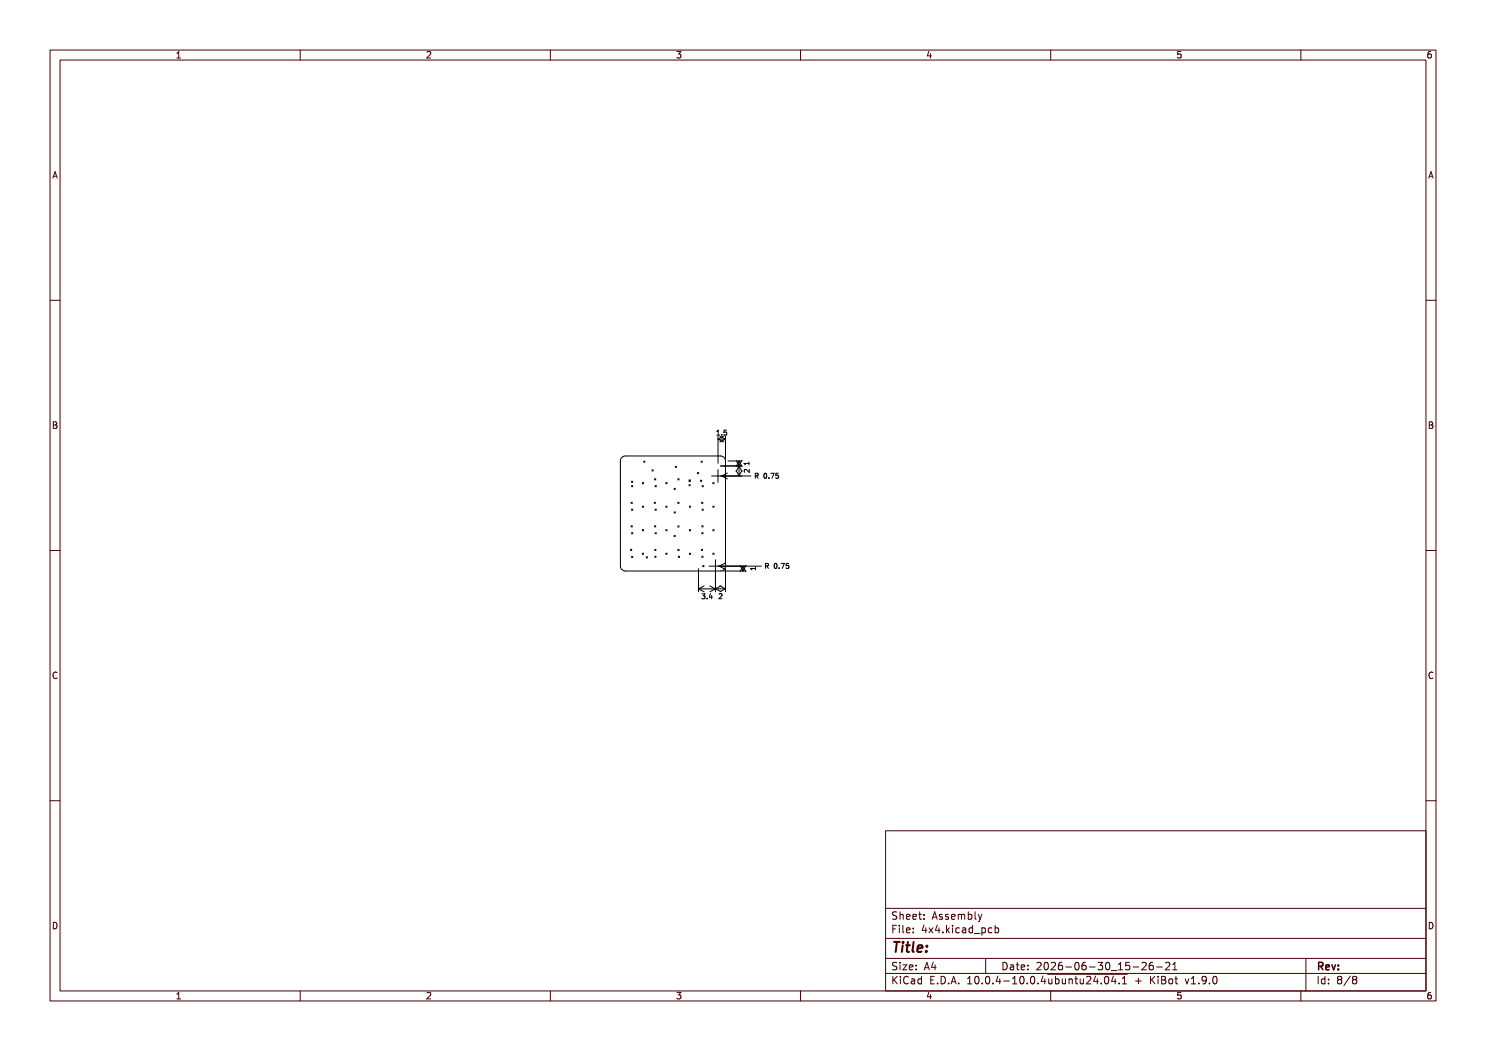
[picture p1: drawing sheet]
<svg xmlns="http://www.w3.org/2000/svg" width="297mm" height="210mm" viewBox="0 0 297 210" stroke-linecap="round" stroke-linejoin="round" font-family="sans-serif">
<g fill="none" stroke="#000" stroke-width=".2">
<path d="M124.3 91.4l.7-.3h19a1 1 0 0 1 1 1v21a1 1 0 0 1-1 1h-19a1 1 0 0 1-1-1v-21zM126.2 96.2l.3 .2M126.2 97l.3 .3M126.5 96.2l-.3 .2M126.5 97l-.3 .3M128.4 96.4l.2 .3M128.6 96.4l-.2 .3M128.7 92.1l.2 .3M128.9 92.1l-.2 .3M130.3 93.9l.3 .2M130.6 93.9l-.3 .2M130.8 95.6l.3 .3"/>
<path d="M130.9 97l.3 .3M131.1 95.6l-.3 .3M131.2 97l-.3 .3M133.1 96.4l.2 .3M133.3 96.4l-.2 .3M134.7 97.6l.3 .2M135 93.2l.2 .2M135 97.6l-.3 .2M135.2 93.2l-.2 .2M135.5 95.6l.2 .3M135.7 95.6l-.2 .3M137.7 96.8l.3 .3"/>
<path d="M137.7 95.9l.3 .3M138 96.8l-.3 .3M138 95.9l-.3 .3M139.4 94.4l.2 .3M139.6 94.4l-.2 .3M140 95.9l.3 .3M140.1 92.1l.3 .3M140.3 95.9l-.3 .3M140.3 97l.3 .3M140.4 92.1l-.3 .3M140.6 97l-.3 .3M142.2 95.1h7.9"/>
<path d="M142.5 96.4l.2 .3M142.7 96.4l-.2 .3M143.3 86.9h.5M143.3 86.2l.2-.3v1M143.5 93.8v2.6M143.5 87.2v5.4M143.5 87.8h1.5M143.5 87.8l1.1 .5M143.9 87.2l1.1 .6M144 93.1h4.3M144.3 86.9h.1M144.6 87.2l-1.1 .6"/>
<path d="M145 87.2v4.4M145 87.8l-1.1 .5M145.2 85.9h-.5v.5h.5v.5h-.5M145.4 94.5l-1.2 .6 1.2 .6M145.5 92.1h2.8M147.1 92l1.2 2.2M147.1 94l.6 1.1M147.7 92.1v3M147.7 92.1l.6 1.1M147.7 92.1l-.6 1.1M148.3 92l-1.2 2.2M148.3 94l-.6 1.1"/>
<path d="M149.7 92.3v.6M149.7 92.6h-1l.3 .3M149.7 93.8v.6l-.7-.6-.3 .2 .1 .4M151 95.1l.4-.1 .1-.3-.5-.1v1M151.2 95.1l.3 .5M152.8 94.6h.1a.49 .49 0 0 1 .4 .5 .49 .49 0 0 1-.5 .4l-.1-.3zM153.7 95.5v.1M154.1 94.6h.6l-.4 1M155.6 94.6h-.5v.4h.4l.1 .5h-.5M126 109.7l.3 .3M126.1 100.3l.3 .3M126.1 105l.3 .3"/>
<path d="M126.2 111.2l.3 .2M126.2 106.4l.3 .3M126.2 101.7l.3 .3M126.3 109.7l-.3 .3M126.4 105l-.3 .3M126.4 100.3l-.3 .3M126.5 111.2l-.3 .2M126.5 106.4l-.3 .3M126.5 101.7l-.3 .3M128.4 101.1l.2 .3M128.4 105.8l.2 .3M128.4 110.5l.2 .3"/>
<path d="M128.6 110.5l-.2 .3M128.6 105.8l-.2 .3M128.6 101.1l-.2 .3M129.1 111.2l.3 .3M129.4 111.2l-.3 .3M130.7 100.3l.3 .3M130.8 105l.3 .3M130.8 109.8l.3 .2M130.9 111.1l.2 .3M130.9 106.4l.3 .3M130.9 101.7l.3 .3M131 100.3l-.3 .3"/>
<path d="M131.1 105l-.3 .3M131.1 109.8l-.3 .2M131.1 111.1l-.2 .3M131.2 106.4l-.3 .3M131.2 101.7l-.3 .3M133.1 105.8l.2 .3M133.1 110.5l.2 .3M133.1 101.1l.2 .3M133.3 105.8l-.2 .3M133.3 110.5l-.2 .3M133.3 101.1l-.2 .3M134.7 107l.3 .2"/>
<path d="M134.7 102.3l.3 .2M135 107l-.3 .2M135 102.3l-.3 .2M135.5 109.8l.2 .2M135.5 105.1l.2 .2M135.5 100.3l.2 .3M135.6 111.1l.2 .3M135.7 109.8l-.2 .2M135.7 105.1l-.2 .2M135.7 100.3l-.2 .3M135.8 111.1l-.2 .3M137.8 105.8l.2 .3"/>
<path d="M137.8 110.5l.2 .3M137.8 101.1l.2 .3M138 101.1l-.2 .3M138 110.5l-.2 .3M138 105.8l-.2 .3M139.6 113.6v4.7M139.6 117.7l1.1 .6M140.2 109.7l.2 .3M140.2 100.3l.3 .3M140.3 111.1l.2 .3M140.3 106.4l.2 .3M140.3 105l.2 .3"/>
<path d="M140.3 118.7h.6l-.3 .3 .3 .1v.5h-.6M140.3 101.7l.3 .3M140.4 109.7l-.2 .3M140.5 113l.2 .3M140.5 100.3l-.3 .3M140.5 111.1l-.2 .3M140.5 106.4l-.2 .3M140.5 105l-.2 .3M140.6 101.7l-.3 .3M140.7 113l-.2 .3M140.7 117.1l-1.1 .6M141.3 119.6v.1"/>
<path d="M141.7 113.1h10.5M141.9 117.1l2.2 1.1M142 118.6l-.2 .7h.6M142.2 119v.7M142.5 110.5l.2 .3M142.5 105.8l.2 .3M142.5 101.1l.2 .3M142.7 110.5l-.2 .3M142.7 105.8l-.2 .3M142.7 101.1l-.2 .3M143 111.9v6.4M143.7 118.7l.4-.1 .2 .3-.6 .7h.6"/>
<path d="M143.9 117.1l1.1 .5M144.1 117.1l-2.2 1.2M144.5 114.1h4.6M144.9 112.5l-1.2 .6 1.2 .6M145 113.6v4.6M145 117.6l-5.4 .1M145 117.6l-1.1 .6M147.9 113l.6 1.1M148.5 113.1v1M148.5 113.1l.6 1.2M148.5 113.1l-.6 1.2M149.1 113l-.6 1.1"/>
<path d="M151 113.6h-1l.3 .3M151 113.3v.6M153 113.1h.5v-.4l-.5-.1v1M153.3 113.1l.3 .5M154.8 112.7l.2-.1a.49 .49 0 0 1 .3 .5 .49 .49 0 0 1-.4 .4l-.2-.3zM155.7 113.5v.1M156.1 112.6h.7l-.5 1M157.6 112.6h-.4l-.1 .5 .5-.1v.5h-.5"/>
</g>
<g fill="none" stroke="#480000" stroke-width=".2">
<path d="M10 10h277v190h-277zM12 12h273v186h-273zM35.3 11.6h.8M35.3 10.7l.4-.4v1.3M60 10v2M85.3 10.4l.5-.1 .3 .4-.8 .9h.8M110 10v2M135.3 10.3h.8l-.4 .5 .3 .1v.6l-.2 .1-.5-.1M160 10v2M185.7 10.2l-.4 1h.9M186 10.7v.9M210 10v2"/>
<path d="M236 10.3h-.6l-.1 .6 .2-.1 .5 .1 .1 .1-.1 .5-.2 .1-.5-.1M260 10v2M286 10.3l-.4 .1-.2 .2-.1 .7 .3 .3 .4-.1 .1-.5-.1-.1-.4-.1-.3 .2M10.6 35.6l.4-1.3 .4 1.3M10.7 35.2h.6M285.6 35.6l.4-1.3 .4 1.3M285.7 35.2h.6M10 60h2M285 60h2M10.7 84.3h.4l.2 .2-.2 .4 .2 .1 .1 .3-.2 .3h-.5zM10.7 84.9h.4M285.7 84.3h.4l.2 .2-.2 .4 .2 .1 .1 .3-.2 .3h-.5z"/>
<path d="M285.7 84.9h.4M10 110h2M285 110h2M11.4 134.4a.62 .62 0 0 0-.9 .5 .62 .62 0 0 0 .7 .7l.2-.1M286.4 134.4a.62 .62 0 0 0-.9 .5 .62 .62 0 0 0 .7 .7l.2-.1M10 160h2M285 160h2M177 166h108v32h-108zM10.7 184.3a.66 .66 0 0 1 .7 .6 .66 .66 0 0 1-.7 .7zM35.3 198.7l.4-.4v1.3M35.3 199.6h.8M60 198v2"/>
<path d="M85.3 198.4l.5-.1 .3 .4-.8 .9h.8M110 198v2M135.3 198.3h.8l-.4 .5 .3 .1v.6l-.2 .1-.5-.1M160 198v2M177 194.5h108M177 191.5h108M177 187.5h108M177 181.5h108M178.5 195.1v1.5M178.5 185.6h.5M178.7 195.7l.6 .9M179.2 184.9h-.7v1.5"/>
<path d="M179.2 192.4l-.5-.1-.2 .1v.5l.6 .3 .1 .3-.2 .3-.6-.1M179.2 182.3l-.5-.1-.2 .1v.5l.6 .3 .1 .3-.2 .3-.6-.1M179.3 195.1l-.8 .9M179.7 184.9v.1M179.7 185.4v1M179.9 182.2v1.5M179.9 192.3v.1M179.9 192.8v1M179.9 182.8l.2-.1 .4 .1v.9M180 195.1v.1M180 195.6v1M180.5 192.8h.7l-.7 1h.7"/>
<path d="M180.5 184.9v1.3l.2 .2M181.2 185.9l.7-.2-.1-.2-.4-.1-.2 .2v.7h.6M181.2 183.2l.7-.1-.1-.3-.4-.1-.2 .2v.7h.6M181.5 195.2a.71 .71 0 0 0-1 .5 .71 .71 0 0 0 .7 .9l.3-.1M181.7 193.3l.8-.1-.1-.3-.4-.1-.3 .2 .1 .7h.6M182.2 195.7h.5l.1 .9M182.5 183.2l.7-.1-.1-.3-.4-.1-.2 .2v.7h.6M182.5 186.3v.1M182.5 185.5v.1M182.8 196h-.5l-.2 .2 .2 .4 .5-.1M183.1 193.7v.1M183.1 192.9v.1"/>
<path d="M183.6 182.7h.6M183.8 182.2v1.3l.4 .2M184.2 195.7l-.5-.1-.2 .3 .1 .6h.6M184.2 195.1v1.5M184.7 184.8l-.4 1.1h.9M184.7 183.6v.1M184.7 182.8v.1M184.7 193.8l.5-1.5 .5 1.5M184.9 193.4h.7M185 185.4v1M185.7 198.2l-.4 1h.9M185.7 185.4l.8 1"/>
<path d="M186 198.7v.9M186 195.8h.5M186.3 183.7l.5-1.5 .5 1.5M186.5 185.4l-.8 1M186.5 183.3h.7M186.5 192.2l-.3 1.1h.9M186.7 195.1h-.7v1.5h.7M186.9 192.8v1M187.3 184.8l-.3 1.1h.9M187.4 196.5v.1M187.7 185.4v1M188.1 195.1a.76 .76 0 0 1 .9 .7 .76 .76 0 0 1-.9 .8z"/>
<path d="M188.3 182.8l-.3-.1-.3 .2 .1 .2 .5 .2v.3h-.6M188.5 186.3v.1M189.2 184.9v1.5M189.3 185.8l.4 .6M189.5 182.8l-.3-.1-.2 .2v.2l.5 .2v.3h-.5M189.6 196.5v.1M189.7 185.4l-.5 .6M190.1 196.6l.5-1.5 .5 1.5M190.2 183.2l.7-.1-.1-.3-.4-.1-.2 .2v.7h.6M190.2 196.2h.8M190.4 184.9v.1M190.4 185.4v1"/>
<path d="M191.5 182.8l.5-.1 .2 .2M191.5 182.7v1M191.6 196.5v.1M191.7 185.5l-.4-.1-.3 .3 .2 .6h.5M192.2 182.9l.2-.2 .3 .1 .1 .9M192.2 182.9v.8M192.4 185.5h.6v.9M193 185.7l-.5 .1-.2 .2 .2 .4 .5-.1M193.4 196.6h.8M193.4 195.5l.4-.4v1.5M193.5 182.8l.5-.1 .2 .3-.1 .6h-.6M193.5 182.2v1.5"/>
<path d="M194.4 185.5l-.4-.1-.3 .3 .1 .6h.6M194.4 184.9v1.5M194.7 186.5h1.2M194.9 182.2v1.3l.2 .2M195 195.2l.2-.1a.8 .8 0 0 1 .5 .7 .8 .8 0 0 1-.5 .8l-.2-.1-.2-.5zM195.5 182.7l.4 1M195.9 183.7l-.4 .5M196.2 185.5l.5-.1 .3 .3-.2 .6h-.6M196.2 185.4v1.5M196.2 182.7l-.3 1M196.3 196.5v.1M197 191.5v3"/>
<path d="M197.1 195.2l.2-.1a.8 .8 0 0 1 .5 .7 .8 .8 0 0 1-.5 .8l-.2-.1-.1-.5zM198.2 185.5l-.4-.1-.3 .3 .2 .6h.5M198.5 196.5v.1M198.9 185.5l.4-.1 .3 .3-.1 .6h-.6M198.9 184.9v1.5M199.5 195l-.4 1.1h.9M199.8 195.6v1M200.5 192.3a.76 .76 0 0 1 .8 .7 .76 .76 0 0 1-.8 .8zM200.6 196h1.1M202 192.9h.5l.1 .9M202.4 196.6h.8M202.4 195.5l.4-.4v1.5"/>
<path d="M202.6 193.2h-.5l-.2 .2 .2 .4 .5-.1M203.1 192.8h.6M203.3 192.3v1.3l.4 .2M204 195.2l.2-.1a.8 .8 0 0 1 .5 .7 .8 .8 0 0 1-.5 .8l-.2-.1-.2-.5zM204.1 193.3l.7-.1-.1-.3-.4-.1-.2 .2 .1 .7h.5M205.3 196.5v.1M205.5 193.7v.1M205.5 192.9v.1M206.1 195.2l.2-.1a.8 .8 0 0 1 .5 .7 .8 .8 0 0 1-.5 .8l-.2-.1-.1-.5zM207.2 192.4l.6-.1 .3 .4-.9 1.1h.9M207.5 196.5v.1M208.5 195l-.4 1.1h.9"/>
<path d="M208.8 195.6v1M208.9 192.4l.1-.1a.8 .8 0 0 1 .5 .7 .8 .8 0 0 1-.5 .8 1 1 0 0 1-.1-1.4zM209.4 194.7h15.9M209.6 195.6l.1 .9 .3 .1 .2-.1M210 198v2M210.1 192.4l.6-.1 .3 .4-1 1.1h1M210.2 195.6v1M211 195.1v1.5M211 195.7l.4-.1 .3 .3-.2 .6h-.5M212.2 192.3l-.4 .1a1.01 1.01 0 0 0 0 1.4l.5-.1 .1-.5-.3-.3h-.3l-.3 .3M212.3 195.6l.1 .9 .3 .1 .3-.1M213 195.6v1"/>
<path d="M213 193.2h1.2M213.7 195.7l.2-.1 .3 .1 .1 .9M213.7 195.6v1M214.8 195.6h.6M215 192.4l.2-.1a.8 .8 0 0 1 .5 .7 .8 .8 0 0 1-.5 .8l-.2-.1-.2-.5zM215 195.1v1.3l.4 .2M215.9 195.6l.1 .9 .3 .1 .2-.1M216.5 195.6v1M217 192.3l-.5 .1a1.01 1.01 0 0 0 0 1.4l.5-.1 .1-.5-.3-.3h-.3l-.3 .3M217.2 195.2l.5-.1 .3 .4-.9 1.1h.9M217.7 193.2h1.2M219 195l-.4 1.1h.9"/>
<path d="M219.3 195.6v1M219.5 192.3h.9l-.5 .6 .4 .1v.7l-.2 .1-.6-.1M220.1 196.5v.1M221 195.2l.1-.1a.8 .8 0 0 1 .5 .7 .8 .8 0 0 1-.5 .8 1 1 0 0 1-.1-1.4zM221.1 192.4l.2-.1a.8 .8 0 0 1 .5 .7 .8 .8 0 0 1-.5 .8l-.2-.1-.1-.5zM222.1 193.9h1.1M222.5 195l-.3 1.1h.9M222.9 195.6v1M223.5 193.8h.9M223.5 192.7l.5-.4v1.5M223.7 196.5v.1M224.3 196.6h.9"/>
<path d="M224.3 195.5l.4-.4v1.5M225.7 192.3h-.7v.7l.2-.1h.5l.1 .3-.1 .5-.2 .1-.5-.1M226.5 193.2h1.1M227 196h1.1M227.5 195.4v1.2M228.2 192.4l.6-.1 .3 .4-.9 1.1h.9M230 195.1v1.5M230.2 195.7l.6 .9M230.4 192.3l-.4 .1a1.01 1.01 0 0 0 0 1.4l.5-.1v-.5l-.3-.3h-.2l-.3 .3M230.8 195.1l-.8 .9M231.2 193.2h1.1M231.5 195.1v.1"/>
<path d="M231.5 195.6v1M232.2 195.1l.7 .1 .1 .3-.3 .3a.4 .4 0 0 1 .3 .4 .4 .4 0 0 1-.3 .4h-.5zM232.2 195.8h.5M233 192.4l.5-.1 .3 .4-.9 1.1h.9M233.7 195.7l.4-.1 .3 .3v.4l-.3 .3-.4-.1-.1-.2zM234.4 193.8h.8M234.4 192.7l.4-.4v1.5M234.8 195.6h.6M235 195.1v1.3l.4 .2M236 198.3h-.6l-.1 .6 .2-.1 .5 .1 .1 .1-.1 .5-.2 .1-.5-.1M236.9 195.6l.3 1 .4-1M238.1 196.6h.9"/>
<path d="M238.1 195.5l.4-.4v1.5M239.6 196.5v.1M241.1 195.7l-.3 .3h-.3l-.3-.3 .2-.5 .4-.1 .2 .1a.99 .99 0 0 1-.3 1.4h-.3M241.7 196.5v.1M242.5 195.2l.2-.1a.8 .8 0 0 1 .6 .7 .8 .8 0 0 1-.6 .8l-.2-.1-.1-.5zM260 198v2M261 191.5v6.5M263.5 195.1v1.5M264.8 195.7l-.4-.1-.3 .3 .1 .6h.6M264.8 195.1v1.5M265.5 196.5v.1M265.5 195.7v.1"/>
<path d="M267.6 195.7l-.3 .3 .1 .5 .2 .1 .4-.1 .2-.2-.1-.4-.2-.2M267.6 195.7l-.3-.3 .3-.3 .4 .1 .2 .2-.3 .3M267.6 195.7h.3M269.9 195l-1.3 2M270.6 195.7l-.3 .3 .1 .5 .2 .1 .4-.1 .2-.2-.1-.4-.2-.2M270.6 195.7l-.3-.3 .3-.3 .4 .1 .2 .2-.3 .3M270.6 195.7h.3M285.7 184.3a.66 .66 0 0 1 .7 .6 .66 .66 0 0 1-.7 .7zM286 198.3l-.4 .1-.2 .2-.1 .8 .3 .2 .4-.1 .1-.5-.1-.1-.4-.1-.3 .2"/>
</g>
<path d="M263.6 193.1l.7-.1 .1-.2-.1-.4-.2-.1h-.5v1.5M263.9 193.1l.5 .7M265 193.3l.7-.2-.1-.2-.4-.1-.2 .2 .1 .7h.5M266.2 192.8l.4 1 .3-1M267.5 193.6v.2M267.5 192.9v.1" fill="none" stroke="#480000" stroke-width=".3"/>
<path d="M178.7 188.2h1.1M179.3 188.2l-.3 2M180.4 188.9l-.1 1.3M180.5 188.2v.2M181.1 188.9h.7M181.5 188.2l-.3 1.7 .1 .2 .4 .1M182.6 188.2l-.2 1.7 .2 .3M183.4 189.5l1-.1-.1-.4h-.7l-.3 .9 .3 .3 .6-.1M185.1 190v.2M185.3 189l-.1 .2" fill="none" stroke="#480000" stroke-width=".4"/>
<text font-size="2.7" fill="#fff" x="178" y="190.3">Title:</text>
<g font-size="2" fill="#fff">
<text x="178" y="183.8">Sheet: Assembly</text>
<text x="178" y="186.5">File: 4x4.kicad_pcb</text>
<text x="178" y="193.9">Size: A4</text>
<text x="178" y="196.7">KiCad E.D.A. 10.0.4-10.0.4~{ubuntu24.04.1} + KiBot v1.9.0</text>
<text x="200" y="193.9">Date: 2026-06-30_15-26-21</text>
<text x="263" y="196.7">Id: 8/8</text>
<text x="263" y="193.9">Rev:</text>
</g>
<g font-size="1.7" fill="#fff">
<text x="35" y="11.7">1</text>
<text x="85" y="11.7">2</text>
<text x="135" y="11.7">3</text>
<text x="185" y="11.7">4</text>
<text x="235" y="11.7">5</text>
<text x="285" y="11.7">6</text>
<text x="10.5" y="35.7">A</text>
<text x="285.5" y="35.7">A</text>
<text x="10.5" y="85.6">B</text>
<text x="285.5" y="85.6">B</text>
<text x="10.5" y="135.7">C</text>
<text x="285.5" y="135.7">C</text>
<text x="10.5" y="185.6">D</text>
<text x="285.5" y="185.6">D</text>
<text x="35" y="199.7">1</text>
<text x="85" y="199.7">2</text>
<text x="135" y="199.7">3</text>
<text x="185" y="199.7">4</text>
<text x="235" y="199.7">5</text>
<text x="285" y="199.7">6</text>
</g>
<g font-size="1.3" fill="#fff">
<text x="143.1" y="87">1.5</text>
<text x="149.7" y="93" transform="rotate(-90 149.7 93)">1</text>
<text x="149.8" y="94.5" transform="rotate(-90 149.8 94.5)">2</text>
<text x="150.9" y="95.6">R 0.75</text>
<text x="151" y="114" transform="rotate(-90 151 114)">1</text>
<text x="152.9" y="113.6">R 0.75</text>
<text x="140.1" y="119.7">3.4</text>
<text x="143.6" y="119.7">2</text>
</g>
</svg>
